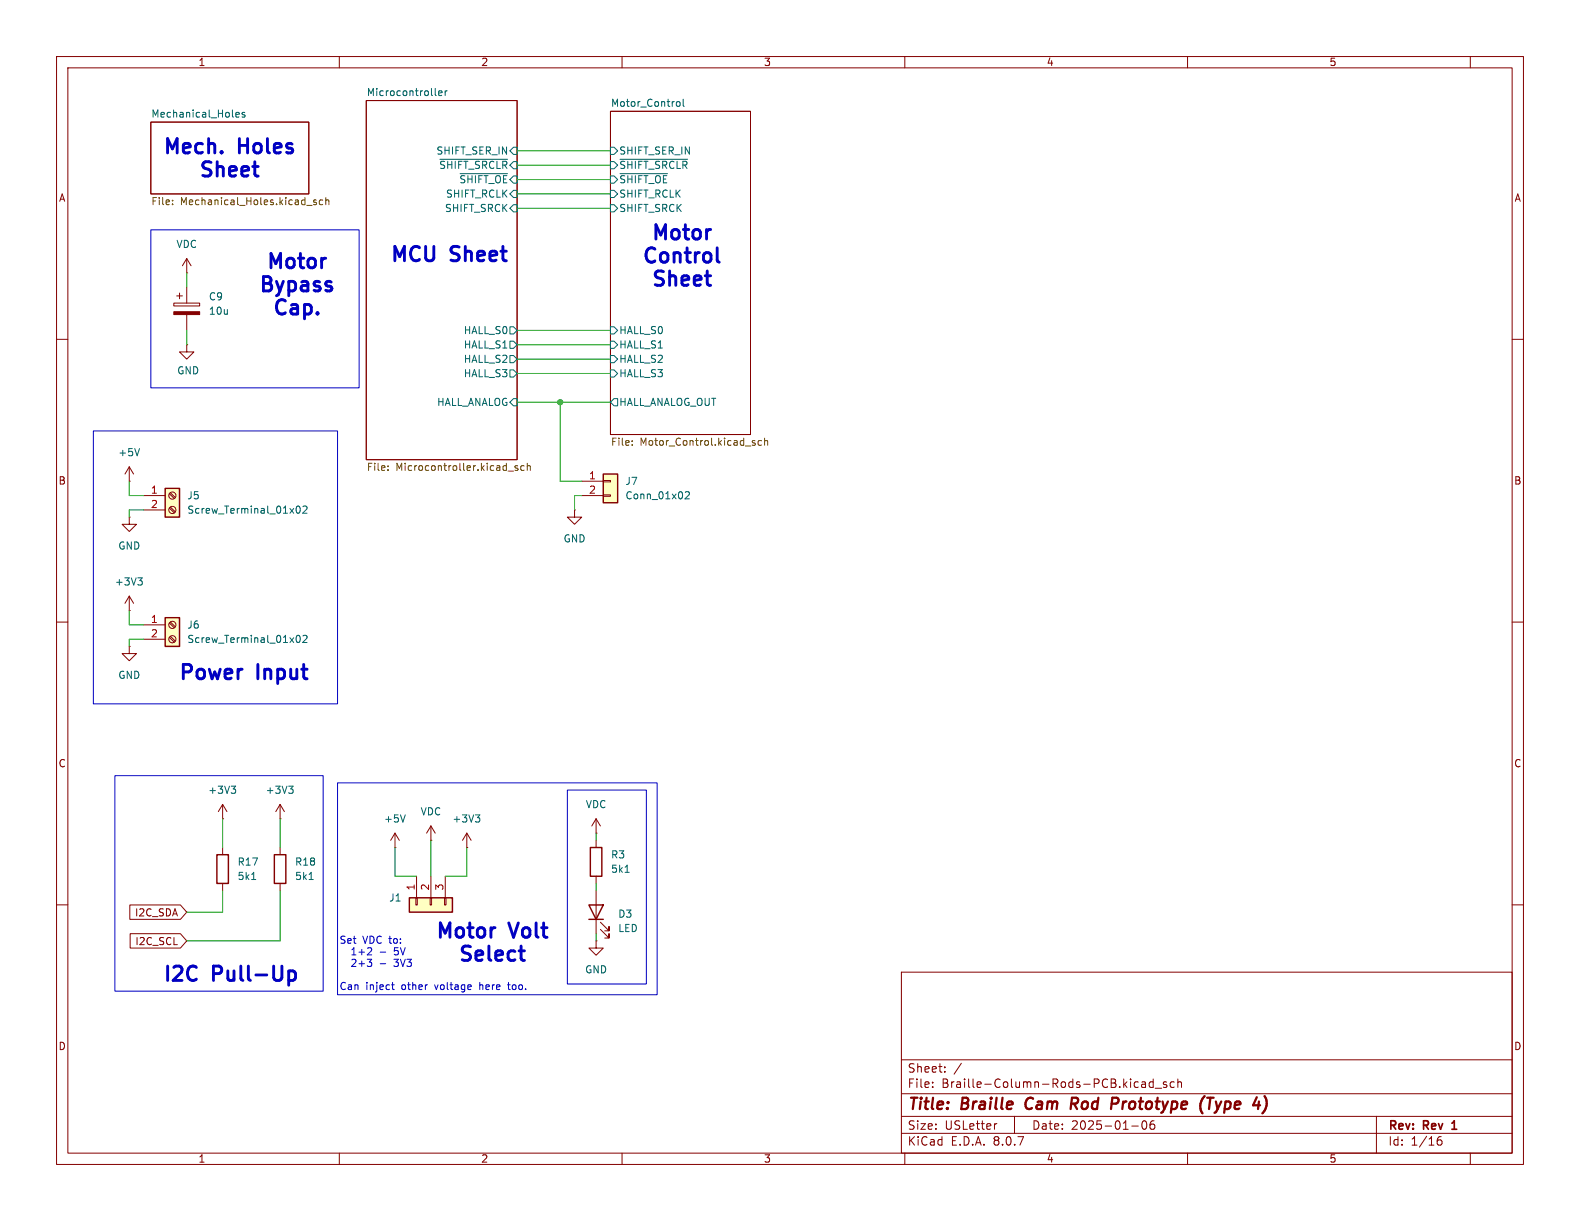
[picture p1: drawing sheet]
<svg xmlns="http://www.w3.org/2000/svg" width="279mm" height="216mm" viewBox="0 0 279 216" stroke-linecap="round" stroke-linejoin="round" font-family="sans-serif">
<g fill="none" stroke="#840000" stroke-width=".18">
<path d="M10 10h259.4v195.9h-259.4zM12 12h255.4v191.9h-255.4zM60 10v2M64.8 17.8h26.6v63.5h-26.6zM107.9 19.7h24.8v57.1h-24.8zM110 10v2M160 10v2M210 10v2M260 10v2M26.7 21.6h27.9v12.7h-27.9zM30.7 53.6h4.6v.5h-4.6zM31.2 52.3h1.1"/>
<path d="M31.7 51.8v1M33 50.8v2.8M33 55.6v2.8M10 60h2M33 61v1.2h1.3l-1.3 1.3-1.3-1.3h1.3M33 61h.1M267.4 60h2M10 110h2M267.4 110h2M10 160h2M105.4 166.4v1.2h1.3l-1.3 1.3-1.3-1.3h1.3M105.4 166.4h.1"/>
<path d="M159.4 171.9h108v32h-108zM267.4 160h2M159.4 197.4h108M159.4 193.4h108M159.4 187.4h108M164.9 192.1v.2M164.9 191.4v.1M167.1 189.4v.2M167.1 188.7v.1M170 188l-1.3 1.9M176.3 198.7l-.3 .1M179.4 197.4v3"/>
<path d="M200.1 199.1h1.2M201.1 191.3l.2 .1M201.3 192.2l-.2 .1M201.9 191.4h.6l.1 .9M202.1 198.3a.81 .81 0 0 0 .3 1.4l.2-.2 .2-.4-.2-.8M202.6 191.6l-.5 .1a.29 .29 0 0 0-.3 .3 .29 .29 0 0 0 .3 .3l.5-.1M203.6 198.3a1.17 1.17 0 0 0-.1 1.3h.6l.1-.6-.3-.2h-.4l-.1 .2M203.9 191.4l-.4-.1-.3 .3v.4l.2 .2h.5M203.9 190.8v1.5M204.3 192.4h1.1M206.3 191.4l-.4-.1-.2 .2 .1 .2 .5 .2v.3h-.6M207.6 191.4l-.4-.1-.3 .3v.4l.2 .2h.5"/>
<path d="M208.3 191.4l.2-.1 .4 .1v.9M208.3 190.8v1.5M243.4 197.4v6.5M60 203.9v2M110 203.9v2M159.4 200.4h108M160 203.9v2M210 203.9v2M254.1 201.8l.3-.2h.5l.1 .2v.4l-.3 .3-.4-.1-.2-.2M254.9 201a.59 .59 0 0 0-.8 .6M260 203.9v2"/>
</g>
<path d="M256.7 199.7h.9M256.9 198.5l-.2 .1" fill="none" stroke="#840000" stroke-width=".3"/>
<path d="M181.6 194.4a1.27 1.27 0 0 0 0 1.6M189.9 195.2l.6 .9M190.3 194.1h-.7l-.3 2M190.4 195.1l-1 .1M197.5 194.1l.2 .1a.54 .54 0 0 1-.2 .9M213 193.8l-.1 .1M213.5 194.1h1.1M214 194.1l-.2 2M223.9 194.4a2.33 2.33 0 0 1-.1 1.6" fill="none" stroke="#840000" stroke-width=".4"/>
<g fill="none" stroke="#006464" stroke-width=".18">
<path d="M43.3 19.9h-.3l-.2 .1 .1 .2 .4 .2v.3h-.5M77 16.7l.1 .2M77.6 16.5l.6-.1-.1-.3h-.3l-.2 .1v.6h.5M78.7 16.1v.8M79.1 16.1l-.4 .2M119.6 18.2l.2-.2h.3l.2 .2-.2 .5-.3 .1-.2-.2M120.8 17.5v1.1l.2 .2M41.7 20.3l.6-.1v-.3h-.4l-.2 .1 .1 .7h.5M77.8 28.2h12M81.4 30.7h8.4M90.2 34.3l.6-.6h.6v1.2h-.6zM90.2 36.8l.6-.6h.6v1.3h-.6z"/>
<path d="M90.8 26h.6v1.3h-.6l-.6-.6zM107.9 26h.7l.6 .7-.6 .6h-.7zM107.9 28.6h.7l.6 .6-.6 .6h-.7zM107.9 36.2h.7l.6 .6-.6 .7h-.7zM107.9 33.7h.7l.6 .6-.6 .6h-.7zM107.9 31.1h.7l.6 .7-.6 .6h-.7zM109.6 28.2h12M109.6 30.7h8.4M90.2 57.8h.6l.6 .6-.6 .7h-.6zM107.9 57.8h.7l.6 .6-.6 .7h-.7zM90.2 60.3h.6l.6 .7-.6 .6h-.6zM90.2 62.9h.6l.6 .6-.6 .6h-.6z"/>
<path d="M90.2 65.4h.6l.6 .6-.6 .7h-.6zM90.2 71.1l.6-.6h.6v1.3h-.6zM107.9 60.3h.7l.6 .7-.6 .6h-.7zM107.9 62.9h.7l.6 .6-.6 .6h-.7zM107.9 65.4h.7l.6 .6-.6 .7h-.7zM107.9 71.1l.7-.6h.6v1.3h-.6z"/>
</g>
<g fill="none" stroke="#725600" stroke-width=".18">
<path d="M30.5 36.1v.1M30.5 35.4v.1M55.9 35.4h-.3l-.2 .1 .1 .2 .4 .1v.3h-.5M57.1 35.4h-.4l-.2 .2 .1 .5h.5M57.6 35.5l.2-.1h.3l.1 .8M57.6 34.9v1.3M111.8 78.6v.1M111.8 78v.1M133.2 78.3l.3 .1 .1 .2-.2 .1h-.3M133.2 77.9l.3 .1M134.7 78l-.4-.1-.2 .2 .1 .6h.5M135.2 78l.2-.1 .3 .1v.7"/>
<path d="M135.2 77.5v1.2M68.6 83.1v.1M68.6 82.4v.1M89.8 83.3h1M91.5 82.4l-.3-.1-.1 .2v.2l.4 .1v.3h-.4M92.7 82.4l-.4-.1-.2 .3 .1 .5h.5M93.2 82.5l.2-.2 .3 .1 .1 .8M93.2 81.9v1.3"/>
</g>
<path d="M30.7 55.1h4.6v.5h-4.6z" fill="#840000" stroke="#840000" stroke-width=".18"/>
<path d="M106.7 83.8h2.5v5.1h-2.5z" fill="#ffffc2"/>
<path d="M102.9 85.1h3.8M102.9 87.6h3.8M106.7 87.5h1.2v.3h-1.2zM106.7 85h1.2v.2h-1.2zM69.8 149.9h.1M69.8 147.3l.8 1.3M69.8 147.3v2.6M69.8 147.3l-.7 1.3M76.2 148.6h.1M76.2 146.1l-.8 1.2M76.2 146.1v2.5M76.2 146.1l.8 1.2" fill="none" stroke="#840000" stroke-width=".18"/>
<path d="M106.7 83.8h2.5v5.1h-2.5z" fill="none" stroke="#840000" stroke-width=".25"/>
<path d="M121.2 87.1l.5-.2 .2 .4-.8 .9h.8M71.7 144.1l-.5 1.3" fill="none" stroke="#006464" stroke-width=".18"/>
<path d="M72.4 158.8h7.6v2.5h-7.6z" fill="#ffffc2"/>
<g fill="none" stroke="#840000" stroke-width=".18">
<path d="M33 48.3h.1M33 45.7l-.7 1.3M33 45.7v2.6M33 45.7l.8 1.3M22.9 85.1h.1M22.9 82.6l.7 1.2M22.9 82.6v2.5M22.9 82.6l-.8 1.2M101.6 90.2v1.2h1.3l-1.3 1.3-1.3-1.3h1.3M101.6 90.2h.1M22.9 108h.1M22.9 114.3v1.3h1.2l-1.2 1.2-1.3-1.2h1.3"/>
<path d="M22.9 114.3h.1M22.9 105.4v2.6M22.9 105.4l-.8 1.3M22.9 105.4l.7 1.3M73.5 158.8h.3v1.2h-.3zM73.7 154.9v3.9M76.1 158.8h.2v1.2h-.2zM76.2 154.9v3.9M78.6 158.8h.3v1.2h-.3zM78.7 154.9v3.9M82.5 149.9h.1M82.5 147.3l-.7 1.3"/>
<path d="M82.5 147.3v2.6M82.5 147.3l.8 1.3M105.4 147.3h.1M105.4 144.8v2.5M105.4 157.5v7.6M105.4 144.8l-.8 1.3M105.4 144.8l.8 1.3M106.2 164.3l1.5 1.6v-.8v.8h-.8M106.2 163.1l1.5 1.5v-.8v.8h-.8"/>
</g>
<path d="M72.4 158.8h7.6v2.5h-7.6zM104.1 160h2.6l-1.3 2.6zM104.1 162.6h2.6" fill="none" stroke="#840000" stroke-width=".25"/>
<path d="M24.7 79.3l-.4 1.3M24.4 102.2h.8l-.5 .5M24.9 102.7l.3 .2v.3l-.3 .2M84.1 144.1h.7l-.4 .5M84.6 144.6l.2 .2v.3l-.2 .3" fill="none" stroke="#006464" stroke-width=".18"/>
<path d="M29.2 109.2h2.5v5.1h-2.5z" fill="#ffffc2"/>
<path d="M29.2 109.2h2.5v5.1h-2.5z" fill="none" stroke="#840000" stroke-width=".25"/>
<g fill="none" stroke="#840000" stroke-width=".18">
<path d="M25.4 110.5h3.8M25.4 113h3.8M29.9 112.7l.9 .8M29.9 110.2l.9 .8M30.1 112.5l.9 .9M30.1 110l.9 .8"/>
<circle cx="30.5" cy="110.5" r=".63"/>
<circle cx="30.5" cy="113" r=".63"/>
</g>
<path d="M52.5 112.5l.2-.2a.68 .68 0 0 1 .4 .7 .68 .68 0 0 1-.4 .6l-.2-.1-.1-.4zM53.6 112.5l.5-.2 .2 .4-.8 .9h.8" fill="none" stroke="#006464" stroke-width=".18"/>
<path d="M29.2 86.4h2.5v5h-2.5z" fill="#ffffc2"/>
<path d="M29.2 86.4h2.5v5h-2.5zM38.4 151.1h2v5.1h-2zM48.5 151.1h2v5.1h-2zM104.4 149.9h2v5h-2z" fill="none" stroke="#840000" stroke-width=".25"/>
<g fill="none" stroke="#840000" stroke-width=".18">
<path d="M22.9 91.4v1.3h1.2l-1.2 1.3-1.3-1.3h1.3M22.9 91.4h.1M25.4 87.6h3.8M25.4 90.2h3.8M29.9 89.8l.9 .9M29.9 87.3l.9 .8M30.1 89.7l.9 .8M30.1 87.1l.9 .9M39.4 144.8h.1M39.4 142.2l-.8 1.3M39.4 142.2v2.6M39.4 149.9v1.2"/>
<path d="M39.4 156.2v1.3M39.4 142.2l.7 1.3M49.5 144.8h.1M49.5 142.2v2.6M49.5 149.9v1.2M49.5 156.2v1.3M49.5 142.2l-.7 1.3M49.5 142.2l.8 1.3M105.4 148.6v1.3M105.4 154.9v1.3M23 160h8.9l1.1 1.3-1.1 1.3h-8.9zM23 165.1h8.9l1.1 1.3-1.1 1.2h-8.9z"/>
<circle cx="30.5" cy="90.2" r=".63"/>
<circle cx="30.5" cy="87.6" r=".63"/>
</g>
<path d="M52.5 89.6l.2-.1a.68 .68 0 0 1 .4 .6 .68 .68 0 0 1-.4 .6l-.2-.1-.1-.3zM53.6 89.6l.5-.1 .2 .3-.8 .9h.8M40.9 139h.8l-.5 .5M41.4 139.5l.3 .2v.3l-.3 .3M51 139h.8l-.4 .5M51.6 139.5l.2 .2v.3l-.2 .3M44.5 155.5h.7M54.7 155.5h.7M110.5 154.2h.8" fill="none" stroke="#006464" stroke-width=".18"/>
<path d="M44.7 29.4h1M45.4 31.1h.3M124.7 48.8h1M125.4 50.5h.3M126.8 43.8v2.2l.4 .4M51.1 171.8l.7-.1 .5 .5v.7l-.3 .3-.2 .2-.7-.2M91.8 168.1h.9M92.3 169.7l.4 .1" fill="none" stroke="#0000c2" stroke-width=".51"/>
<path d="M26.7 40.6h36.8v28h-36.8zM16.5 76.2h43.2v48.3h-43.2zM20.3 137.2h36.8v38.1h-36.8zM59.7 138.4h56.5v37.5h-56.5zM100.3 139.7h14v34.3h-14zM69.2 174.1h.5M69.4 173.7v1.1l.3 .2M89.7 174.1h.5M89.9 173.7l.1 1.2" fill="none" stroke="#0000c2" stroke-width=".18"/>
<g fill="none" stroke="#009600" stroke-width=".18">
<path d="M91.4 36.8h16.5M91.4 34.3h16.5M91.4 31.8h16.5M91.4 29.2h16.5M91.4 26.7h16.5M33 48.3v2.5M33 58.4v2.6M91.4 58.4h16.5M91.4 71.1h16.5M91.4 61h16.5M91.4 63.5h16.5M91.4 66h16.5"/>
<path d="M99.1 71.1v14h3.8M22.9 85.1v2.5h2.5M25.4 90.2h-2.5v1.2M102.9 87.6h-1.3v2.6M22.9 108v2.5h2.5M25.4 113h-2.5v1.3M39.4 144.8v5.1M39.4 157.5v3.8h-6.4M49.5 157.5v8.9h-16.5M49.5 144.8v5.1M69.8 149.9v5h3.9M76.2 148.6v6.3"/>
<path d="M82.5 149.9v5h-3.8M105.4 147.3v1.3M105.4 156.2v1.3M105.4 165.1v1.3"/>
</g>
<circle cx="99.1" cy="71.1" r=".46" fill="#009600" stroke="#009600" stroke-width=".18"/>
<g font-size="3.5" fill="#0000c2">
<text x="28.5" y="27.9">Mech.</text>
<text x="42.2" y="27.9">Holes</text>
<text x="34.9" y="32">Sheet</text>
<text x="68.7" y="47">MCU</text>
<text x="79.8" y="47">Sheet</text>
<text x="113.2" y="47.2">Control</text>
<text x="114.9" y="43.2">Motor</text>
<text x="45.5" y="52.3">Bypass</text>
<text x="46.8" y="48.2">Motor</text>
<text x="114.9" y="51.3">Sheet</text>
<text x="47.9" y="56.4">Cap.</text>
<text x="31.3" y="120.9">Power</text>
<text x="45.5" y="120.9">Input</text>
<text x="76.8" y="166.6">Motor</text>
<text x="90.2" y="166.6">Volt</text>
<text x="80.7" y="170.7">Select</text>
<text x="28.5" y="174.2">I2C</text>
<text x="37.7" y="174.2">Pull-Up</text>
</g>
<g font-size="2.8" fill="#840000">
<text x="160.4" y="196.8">Title:</text>
<text x="170.1" y="196.8">Braille</text>
<text x="182.2" y="196.8">Cam</text>
<text x="191" y="196.8">Rod</text>
<text x="198.9" y="196.8">Prototype</text>
<text x="215.4" y="196.8">(Type</text>
</g>
<g font-size="2.1" fill="#840000">
<text x="160.4" y="189.9">Sheet:</text>
<text x="160.4" y="192.6">File:</text>
<text x="166.5" y="192.6">Braille-Column-Rods-PCB.kicad_sch</text>
<text x="160.4" y="202.8">KiCad</text>
<text x="160.4" y="200">Size:</text>
<text x="167.1" y="200">USLetter</text>
<text x="168.1" y="202.8">E.D.A.</text>
<text x="175.7" y="202.8">8.0.7</text>
<text x="182.4" y="200">Date:</text>
<text x="189.4" y="200">2025-01-06</text>
<text x="245.4" y="200.2">Rev:</text>
<text x="245.4" y="202.8">Id:</text>
<text x="249.5" y="202.8">1/16</text>
<text x="251.8" y="200.2">Rev</text>
<text x="257.5" y="200.2">1</text>
</g>
<g font-size="1.8" fill="#840000">
<text x="35" y="11.9">1</text>
<text x="85" y="11.9">2</text>
<text x="135" y="11.9">3</text>
<text x="185" y="11.9">4</text>
<text x="235" y="11.9">5</text>
<text x="10.3" y="35.9">A</text>
<text x="267.7" y="35.9">A</text>
<text x="10.3" y="85.9">B</text>
<text x="267.7" y="85.9">B</text>
<text x="10.3" y="135.9">C</text>
<text x="267.7" y="135.9">C</text>
<text x="23.8" y="162.2">I2C_SDA</text>
<text x="23.8" y="167.3">I2C_SCL</text>
<text x="10.3" y="185.9">D</text>
<text x="267.7" y="185.9">D</text>
<text x="35" y="205.8">1</text>
<text x="85" y="205.8">2</text>
<text x="135" y="205.8">3</text>
<text x="185" y="205.8">4</text>
<text x="235" y="205.8">5</text>
</g>
<g font-size="1.8" fill="#006464">
<text x="64.8" y="17.1">Microcontroller</text>
<text x="26.7" y="20.9">Mechanical_Holes</text>
<text x="107.9" y="19">Motor_Control</text>
<text x="77.1" y="27.5">SHIFT_SER_IN</text>
<text x="109.4" y="27.5">SHIFT_SER_IN</text>
<text x="77.6" y="30.1">~{SHIFT_SRCLR}</text>
<text x="78.8" y="35.2">SHIFT_RCLK</text>
<text x="81.1" y="32.6">~{SHIFT_OE}</text>
<text x="109.4" y="30.1">~{SHIFT_SRCLR}</text>
<text x="109.4" y="35.2">SHIFT_RCLK</text>
<text x="109.4" y="32.6">~{SHIFT_OE}</text>
<text x="78.6" y="37.7">SHIFT_SRCK</text>
<text x="109.4" y="37.7">SHIFT_SRCK</text>
<text x="31.1" y="44">VDC</text>
<text x="36.8" y="53.3">C9</text>
<text x="36.8" y="55.9">10u</text>
<text x="81.9" y="59.3">HALL_S0</text>
<text x="109.4" y="59.3">HALL_S0</text>
<text x="81.9" y="61.8">HALL_S1</text>
<text x="81.9" y="64.4">HALL_S2</text>
<text x="109.4" y="61.8">HALL_S1</text>
<text x="109.4" y="64.4">HALL_S2</text>
<text x="31.2" y="66.4">GND</text>
<text x="77.2" y="72">HALL_ANALOG</text>
<text x="81.9" y="66.9">HALL_S3</text>
<text x="109.4" y="66.9">HALL_S3</text>
<text x="109.4" y="72">HALL_ANALOG_OUT</text>
<text x="20.8" y="80.9">+5V</text>
<text x="33" y="88.5">J5</text>
<text x="110.5" y="86">J7</text>
<text x="110.5" y="88.5">Conn_01x02</text>
<text x="33" y="91">Screw_Terminal_01x02</text>
<text x="20.8" y="97.4">GND</text>
<text x="99.6" y="96.1">GND</text>
<text x="20.2" y="103.7">+3V3</text>
<text x="33" y="111.4">J6</text>
<text x="33" y="113.9">Screw_Terminal_01x02</text>
<text x="20.8" y="120.2">GND</text>
<text x="36.7" y="140.6">+3V3</text>
<text x="46.9" y="140.6">+3V3</text>
<text x="103.5" y="143.1">VDC</text>
<text x="67.8" y="145.6">+5V</text>
<text x="74.3" y="144.4">VDC</text>
<text x="79.9" y="145.6">+3V3</text>
<text x="41.9" y="155.8">5k1</text>
<text x="41.9" y="153.3">R17</text>
<text x="52.1" y="155.8">5k1</text>
<text x="52.1" y="153.3">R18</text>
<text x="108" y="152">R3</text>
<text x="108" y="154.5">5k1</text>
<text x="68.7" y="159.6">J1</text>
<text x="109.2" y="162.5">D3</text>
<text x="109.2" y="165">LED</text>
<text x="103.4" y="172.3">GND</text>
</g>
<g font-size="1.8" fill="#725600">
<text x="26.7" y="36.6">File:</text>
<text x="31.9" y="36.6">Mechanical_Holes.kicad_sch</text>
<text x="64.8" y="83.6">File:</text>
<text x="70" y="83.6">Microcontroller.kicad_sch</text>
<text x="107.9" y="79.1">File:</text>
<text x="113.2" y="79.1">Motor_Control.kicad_sch</text>
</g>
<g font-size="1.8" fill="#a90000">
<text x="26.6" y="87.4">1</text>
<text x="26.6" y="89.9">2</text>
<text x="104.1" y="84.8">1</text>
<text x="104.1" y="87.4">2</text>
<text x="26.6" y="110.2">1</text>
<text x="26.6" y="112.8">2</text>
<text x="73.4" y="157.6" transform="rotate(-90 73.4 157.6)">1</text>
<text x="75.9" y="157.6" transform="rotate(-90 75.9 157.6)">2</text>
<text x="78.5" y="157.6" transform="rotate(-90 78.5 157.6)">3</text>
</g>
<g font-size="1.8" fill="#0000c2">
<text x="59.9" y="167.1">Set</text>
<text x="64.1" y="167.1">VDC to:</text>
<text x="62.3" y="169.1">1+2</text>
<text x="62.3" y="171.2">2+3</text>
<text x="67.4" y="169.1">-</text>
<text x="67.4" y="171.2">-</text>
<text x="70.2" y="169.1">5V</text>
<text x="70.2" y="171.2">3V3</text>
<text x="59.9" y="175.3">Can</text>
<text x="64.7" y="175.3">inject</text>
<text x="71.1" y="175.3">other</text>
<text x="77.2" y="175.3">voltage</text>
<text x="85.2" y="175.3">here</text>
<text x="90.5" y="175.3">too.</text>
</g>
</svg>
